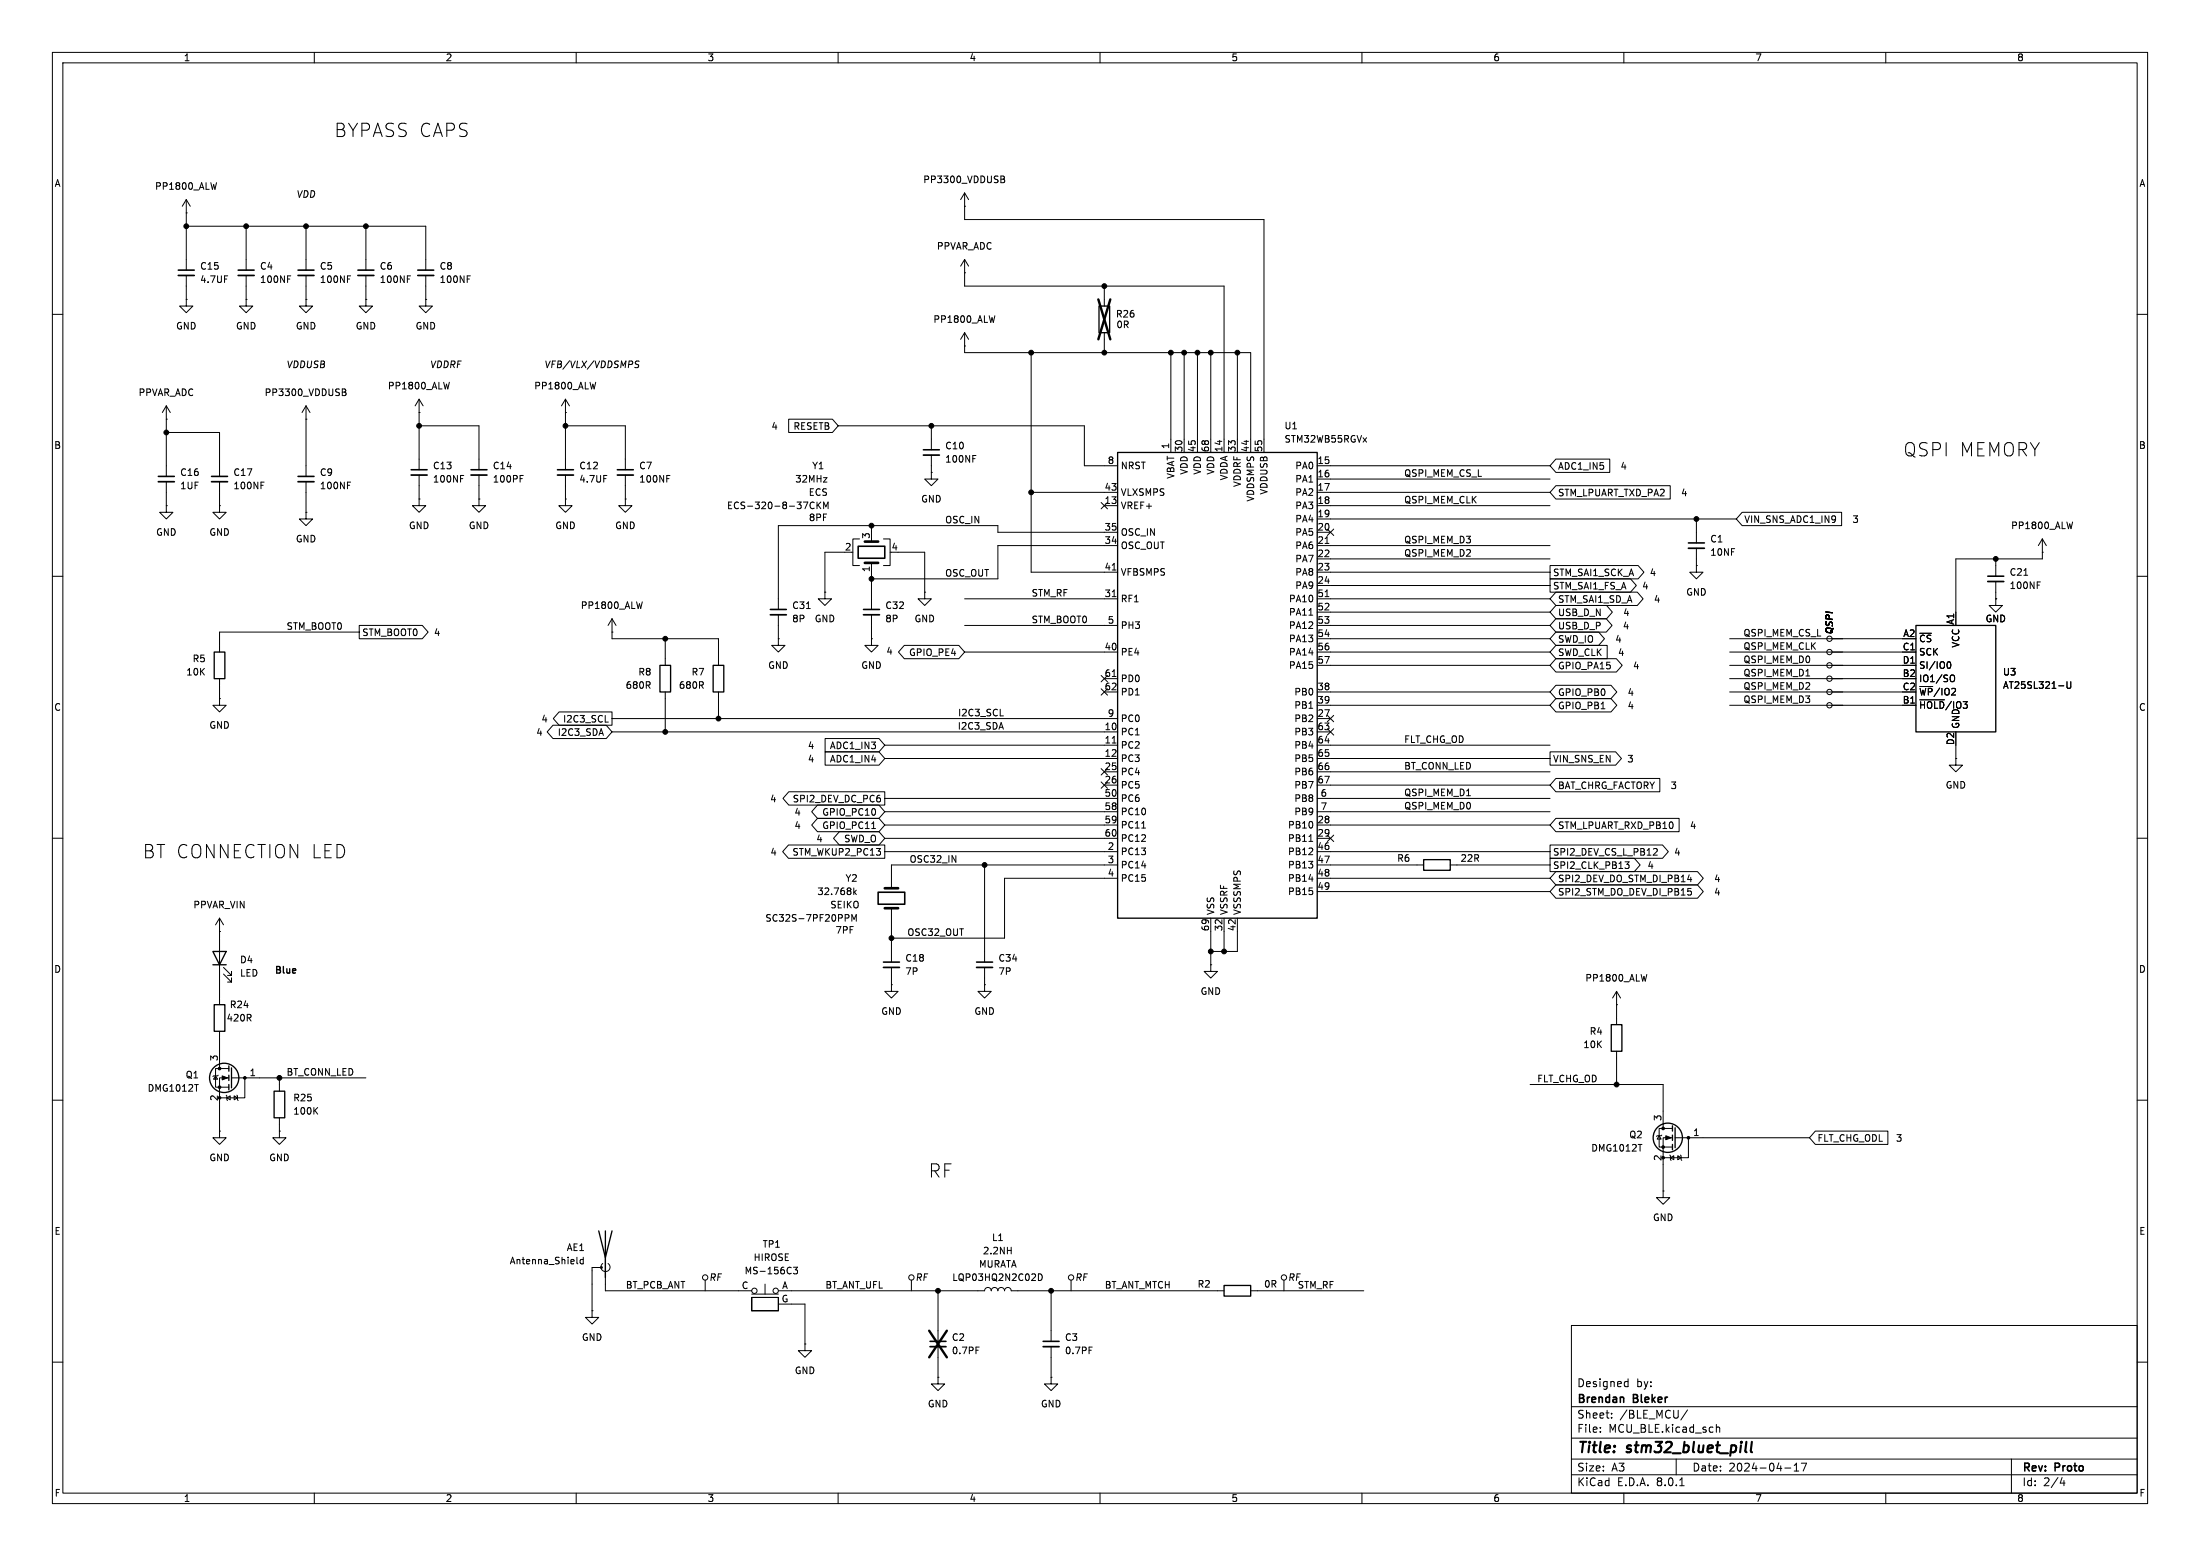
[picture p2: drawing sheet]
<svg xmlns="http://www.w3.org/2000/svg" width="420mm" height="297mm" viewBox="0 0 420 297" stroke-linecap="round" stroke-linejoin="round" font-family="sans-serif">
<g fill="none" stroke="#000" stroke-width=".19">
<path d="M10 10h400v277h-400zM12 12h396v273h-396zM60 10v2M110 10v2M160 10v2M210 10v2M260 10v2M310 10v2M360 10v2M35.6 38.1l-.8 1.3M35.6 38.1v13.5M35.6 38.1l.7 1.3"/>
<path d="M41.3 34.9l-.3 1.2M184.1 39.4h.1M184.1 36.8v5.1h57.2v44.5M184.1 36.8l-.7 1.3M184.1 36.8l.8 1.3M191.1 33.6l.6 .1v.3l-.2 .2M191.1 34.2h.4M191.5 34.2l.3 .2-.1 .3-.6 .2M10 60h2M35.6 40.6h.1M35.6 57.2v1.2h1.2l-1.2 1.3-1.3-1.3h1.3M35.6 57.2h.1"/>
<path d="M35.6 52.6v4.6M35.6 43.2h45.7v8.4M47 57.2v1.2h1.3l-1.3 1.3-1.3-1.3h1.3M47 57.2h.1M47 43.2v8.4M47 52.6v4.6M54.9 52.7h.6M58.4 57.2v1.2h1.3l-1.3 1.3-1.3-1.3h1.3M58.4 57.2h.1M58.4 43.2v8.4M58.4 52.6v4.6M66.3 52.7h.6"/>
<path d="M69.8 57.2v1.2h1.3l-1.3 1.3-1.2-1.3h1.2M69.8 57.2h.1M69.8 43.2v8.4M69.8 52.6v4.6M77.8 52.7h.6M81.3 57.2v1.2h1.2l-1.2 1.3-1.3-1.3h1.3M81.3 57.2h.1M81.3 52.6v4.6M89.2 52.7h.6M184.1 52.1h.1M184.1 49.5l.8 1.3M184.1 49.5v5.1h49.6v31.8"/>
<path d="M184.1 49.5l-.7 1.3M210.8 54.6v3.8M408 60h2M31.7 77.5v13.4M31.7 77.5l.8 1.2M31.7 77.5l-.7 1.2M58.4 77.5v13.4M58.4 77.5l-.7 1.2M58.4 77.5l.8 1.2M65.3 74.2l.6 .2 .1 .2-.2 .2M65.3 74.8h.5M65.8 74.8l.3 .3-.1 .3-.7 .1"/>
<path d="M80 78.7h.1M80 76.2l-.8 1.3M80 76.2v13.5M80 76.2l.8 1.3M85.8 73l-.3 1.2M107.9 78.7h.1M107.9 76.2v13.5M107.9 76.2l-.7 1.3M107.9 76.2l.8 1.3M113.7 73l-.3 1.2M122 69l-.4-.1-.3 .3 .1 .3 .5 .2-.1 .4-.2 .1-.4-.1M184.1 66h.1"/>
<path d="M184.1 63.5v3.8h54.7v19.1M184.1 63.5l.8 1.3M184.1 63.5l-.7 1.3M189.9 60.3l-.3 1.2M196.8 67.3v41.9h16.6M210.8 63.5v3.8M223.5 67.3v19.1M226.1 67.3v19.1M228.6 67.3v19.1M231.1 67.3v19.1M236.2 67.3v19.1M31.7 80h.1"/>
<path d="M31.7 96.5v1.3h1.3l-1.3 1.3-1.2-1.3h1.2M31.7 96.5h.1M31.7 82.6h10.2v8.3M31.7 91.9v4.6M41.9 96.5v1.3h1.3l-1.3 1.3-1.3-1.3h1.3M41.9 96.5h.1M41.9 91.9v4.6M49.8 92h.6M58.4 80h.1M58.4 97.8v1.3h1.3l-1.3 1.2-1.3-1.2h1.3M58.4 97.8h.1M58.4 91.9v5.9"/>
<path d="M66.3 92h.6M80 95.3v1.2h1.3l-1.3 1.3-1.3-1.3h1.3M80 95.3h.1M80 90.7v4.6M80 81.3h11.4v8.4M87.9 90.8h.6M91.4 95.3v1.2h1.3l-1.3 1.3-1.2-1.3h1.2M91.4 95.3h.1M91.4 90.7v4.6M99.3 90.8h.6M107.9 95.3v1.2h1.3l-1.3 1.3-1.2-1.3h1.2M107.9 95.3h.1"/>
<path d="M107.9 90.7v4.6M107.9 81.3h11.5v8.4M119.4 95.3v1.2h1.2l-1.2 1.3-1.3-1.3h1.3M119.4 95.3h.1M119.4 90.7v4.6M127.3 90.8h.6M150.6 80h8.3l1.1 1.3-1.1 1.3h-8.3zM155.4 96a.6 .6 0 0 0-.8 .4 .6 .6 0 0 0 .6 .7l.2-.1M156 95.8v1.3M156.1 96.4l.6 .7M156.7 95.8l-.7 .8M157.2 97.1v-1.3l.5 .9 .4-.9v1.3"/>
<path d="M160 81.3h47v7.6h6.4M177.8 90.2v1.2h1.3l-1.3 1.3-1.3-1.3h1.3M177.8 90.2h.1M177.8 81.3v4.6M177.8 86.9v3.3M185.7 86.9h.6M196.8 94h16.6M210.2 95.9l1.2 1.2M210.8 96.5h2.6M211.4 95.9l-1.2 1.2M251.5 96.5h44.4M251.5 88.9h44.4"/>
<path d="M251.5 91.4h44.4M251.5 94h44.4M251.5 99.1h80M297 92.7h21.9v2.6h-21.9l-1.1-1.3zM297 87.6h10.3v2.6h-10.3l-1.1-1.3zM323.8 99.1v4.5M332.6 97.8h19v2.5h-19l-1.1-1.2zM395.7 99.6l-.3 1.3M10 110h2M68.6 119.4h12l1.1 1.3-1.1 1.2h-12zM116.8 118.1v3.8h20.4v5.1M116.8 118.1l.8 1.3"/>
<path d="M116.8 118.1l-.7 1.3M122.6 114.9l-.3 1.2M148.6 117.3v4.6M154 116.2h.7M157.5 113v1.3h1.2l-1.2 1.3-1.3-1.3h1.3M157.5 113h.1M161.3 105.4h-3.8v7.6M162.6 105.4h.2M164.1 102.9h-1.3v5.1h1.3M166.4 100.3v1.3M166.4 107.4v8.9M166.4 117.3v4.6"/>
<path d="M168.7 102.9h1.2v5.1h-1.2M171.4 105.4h5.1v7.6M176.5 113v1.3h1.3l-1.3 1.3-1.2-1.3h1.2M176.5 113h.1M184.1 114.3h29.3M184.1 119.4h29.3M212.3 113.9h.8M212.3 108.8h.8M213.4 101.6h-22.9v-1.3h-41.9v16M213.4 104.1h-22.9v6.4h-24.1M249.9 117.4h.7M251.5 101.6h2.5"/>
<path d="M251.5 104.1h44.4M251.5 106.7h44.4M251.5 109.2h44.4M251.5 111.8h44.4M251.5 114.3h44.4M251.5 119.4h44.4M251.5 116.8h44.4M253 103.7h.7M253 113.9h.7M253.4 101l1.2 1.2M254.6 101l-1.2 1.2M295.9 110.5h15.4l1.1 1.3-1.1 1.2h-15.4z"/>
<path d="M295.9 107.9h16.8l1.1 1.3-1.1 1.3h-16.8zM297 115.6h9.7l1.1 1.2-1.1 1.3h-9.7l-1.1-1.3zM297 113h15.6l1.1 1.3-1.1 1.3h-15.6l-1.1-1.3zM297 118.1h9.6l1.2 1.3-1.2 1.3h-9.6l-1.1-1.3zM323.8 108v1.2h1.3l-1.3 1.3-1.2-1.3h1.2M323.8 108h.1M323.8 104.6v3.4M381 114.3v1.3h1.3l-1.3 1.2-1.3-1.2h1.3M381 114.3h.1M381 106.7v3.3M381 111v3.3M386.4 109.8h.7"/>
<path d="M388.9 111.1h.6M389.9 105.4h.1M389.9 102.9l-.8 1.2M389.9 102.9v3.8h-16.5v12.7M389.9 102.9l.8 1.2M408 110h2M41.9 133.4v1.2h1.3l-1.3 1.3-1.3-1.3h1.3M41.9 133.4h.1M41.9 129.5v3.9M68.6 120.7h-26.7v3.8M105.6 138.4h10.1l1.1 1.3-1.1 1.3h-10.1l-1.1-1.3zM106.7 135.9h10.1v2.5h-10.1l-1.1-1.2z"/>
<path d="M115.5 137.8h.6M116.8 120.7h.1M116.8 139.7h96.6M116.8 137.2h96.6M127 121.9v5.1M127 132.1v7.6M137.2 132.1v5.1M148.6 121.9v1.3h1.3l-1.3 1.3-1.3-1.3h1.3M148.6 121.9h.1M166.4 121.9v1.3h1.2l-1.2 1.3-1.3-1.3h1.3M166.4 121.9h.1M172.6 123.2h10.4l1.1 1.3-1.1 1.2h-10.4l-1.1-1.2z"/>
<path d="M184.1 124.5h29.3M190.9 136.6h.6M210.2 128.9l1.2 1.2M210.2 131.5l1.2 1.2M210.8 132.1h2.6M210.8 129.5h2.6M211.4 128.9l-1.2 1.2M211.4 131.5l-1.2 1.2M212.3 129.1h.8M251.5 134.6h44.4M251.5 124.5h44.4M251.5 127h44.4"/>
<path d="M251.5 139.7h2.5M251.5 137.2h2.5M251.5 132.1h44.4M251.5 121.9h44.4M253.4 136.6l1.2 1.2M253.4 139.1l1.2 1.2M254.6 136.6l-1.2 1.2M254.6 139.1l-1.2 1.2M297 133.3h10.5l1.2 1.3-1.2 1.3h-10.5l-1.1-1.3zM297 130.8h10.5l1.2 1.3-1.2 1.3h-10.5l-1.1-1.3zM297 123.2h9.8v2.5h-9.8l-1.1-1.2zM297 120.6h8.2l1.1 1.3-1.1 1.3h-8.2l-1.1-1.3z"/>
<path d="M297 125.7h11.6l1.1 1.3-1.1 1.3h-11.6l-1.1-1.3zM305.7 135.3h.7M330.2 134.6h35.6M330.2 124.5h35.6M330.2 127h35.6M330.2 132.1h33M330.2 121.9h33M330.2 129.5h33M366.5 133.6h4.7M371.8 126.4l.2-.1a.68 .68 0 0 1 .4 .6 .68 .68 0 0 1-.4 .7l-.2-.1M372.6 128.8a.43 .43 0 0 1 .5 .5v.4a.42 .42 0 0 1-.5 .4M393 130.9h1"/>
<path d="M394.6 130.1v1l.2 .3h.3l.2-.3v-1M10 160h2M150.6 151.1h18.3v2.6h-18.3l-1.1-1.3zM156.1 153.7h11.7l1.1 1.2-1.1 1.3h-11.7l-1.1-1.3zM156.1 156.2h11.7l1.1 1.3-1.1 1.3h-11.7l-1.1-1.3zM157.5 141h10.3l1.1 1.2-1.1 1.3h-10.3zM157.5 143.5h10.3l1.1 1.3-1.1 1.3h-10.3zM160.2 158.7h7.6l1.1 1.3-1.1 1.3h-7.6l-1.1-1.3zM166.4 158.2h.7M168.9 142.2h44.5M168.9 144.8h44.5M168.9 157.5h44.5"/>
<path d="M168.9 152.4h44.5M168.9 154.9h44.5M210.2 149.3l1.2 1.2M210.2 146.7l1.2 1.2M210.8 147.3h2.6M210.8 149.9h2.6M211.4 149.3l-1.2 1.2M211.4 146.7l-1.2 1.2M212.3 141.8h.8M218 158.1h.7M251.5 142.2h44.4M251.5 144.8h44.4"/>
<path d="M251.5 147.3h44.4M251.5 149.9h44.4M251.5 157.5h44.4M251.5 152.4h44.4M251.5 154.9h44.4M253.4 159.4l1.2 1.2M254.6 159.4l-1.2 1.2M295.9 143.5h12.5l1.1 1.3-1.1 1.3h-12.5zM297 148.6h19.9v2.5h-19.9l-1.1-1.2zM297 156.2h23.6v2.6h-23.6l-1.1-1.3zM373.4 144.8v1.3h1.2l-1.2 1.2-1.3-1.2h1.3M373.4 144.8h.1"/>
<path d="M373.4 142.2v2.6M408 160h2M41.9 177.8h.1M41.9 175.3v16.5M41.9 175.3l-.8 1.2M41.9 175.3l.8 1.2M150.5 161.3h18.4v2.5h-18.4l-1.1-1.2zM161.4 174.6h.4l.3 .2-.1 .4h-.6M162.6 175.8v-1.2l.4 .9 .5-.9v1.2M163 169.5v1.3M163.1 170.3l.4 .5M163.5 169.9l-.5 .5"/>
<path d="M168.9 162.6h44.5M168.9 160h44.5M170.2 173.4v10.2M188 165.1v18.5M213.4 165.1h-43.2v4.4M213.4 167.6h-21.6v11.5h-21.6M231.1 175.3v8.9M233.7 175.3v6.3M236.2 175.3v6.3h-5.1M249.9 160.6h.7M251.5 162.6h44.4M251.5 160h2.5"/>
<path d="M251.5 165.1h20.3M251.5 167.6h44.4M251.5 170.2h44.4M276.9 165.1h19M295.9 163.8h16.1l1.1 1.3-1.1 1.3h-16.1zM295.9 161.3h21.5l1.1 1.3-1.1 1.2h-21.5zM297 166.4h27.1l1.1 1.2-1.1 1.3h-27.1l-1.1-1.3zM297 168.9h27.1l1.1 1.3-1.1 1.3h-27.1l-1.1-1.3zM310.2 164.5h.8l-.4 .5 .3 .1 .1 .4-.2 .3h-.4M315.8 162h.5l.1 .3-.8 .9h.8M322.2 167.9h.8M322.2 169.6h.6"/>
<path d="M322.7 170.1l.2 .2v.3l-.2 .3M322.8 167.5v.8M41.9 196.9v7.1M42.7 185.9l1.5 1.6v-.8v.8h-.8M42.7 184.7l1.5 1.5v-.8v.8h-.8M170.2 188v1.2h1.2l-1.2 1.3-1.3-1.3h1.3M170.2 188h.1M170.2 184.7v3.3M188 188v1.2h1.2l-1.2 1.3-1.3-1.3h1.3M188 188h.1M188 184.7v3.3M231.1 184.2v1.2h1.3l-1.3 1.3-1.2-1.3h1.2"/>
<path d="M231.1 184.2h.1M308.6 191.8h.1M308.6 189.2l.8 1.3M308.6 189.2v6.4M308.6 189.2l-.8 1.3M314.4 186l-.3 1.3M10 210h2M37.1 207h.8M41.1 205.4l.4 .6h-.7zM41.7 205.2l-1.1 .3M41.9 215.9v1.3h1.3l-1.3 1.2-1.3-1.2h1.3M41.9 215.9h.1"/>
<path d="M43.2 209l.2 1.1M43.3 209.6l.6-.4v.7zM43.7 205.7h-1.8v10.2M43.7 204h-2.6v3.5h2.6M44.2 205.7h25.6M44.7 209.2l.6 .4-.6 .3zM45.2 209l.3 1.1M46.7 205.7v3.9h-4.8M53.3 215.9v1.3h1.3l-1.3 1.2-1.2-1.2h1.2M53.3 215.9h.1M53.3 205.7v2.6M53.3 213.4v2.5"/>
<path d="M60.1 211.9l.5 .8M60.6 211.4l-.7 .7M292.1 207h25.4v8.4M308.6 200.7v6.3M312.7 218.4h.8M316.7 216.8l.4 .6h-.7zM317.2 216.7l-1 .2M319.3 217.2h-1.8v10.1M319.3 215.4h-2.6v3.5h2.6M319.8 217.2h25.6M322.3 217.2v3.8h-4.8M346.6 215.9h13.8v2.5h-13.8l-1.2-1.2z"/>
<path d="M408 210h2M111.3 240v1.2M317.5 227.3v1.3h1.3l-1.3 1.3-1.3-1.3h1.3M317.5 227.3h.1M318.8 220.5l.2 1M318.9 221l.6-.4v.8zM320.3 220.6l.6 .4-.6 .4zM320.8 220.5l.3 1M10 260h2M110.2 241.2h.1M111.3 240.5l-.3-.1-.3 .2 .2 .6h.4M113 250.2v1.3h1.3l-1.3 1.2-1.2-1.2h1.2"/>
<path d="M113 250.2h.1M114.8 241.9h-1.8v8.3M115.1 241.2a.85 .85 0 0 0-.2 1.2 .85 .85 0 0 0 1.3 0 .85 .85 0 0 0-.1-1.2M115.6 240v6.4h27.9M134.6 244.3v2.1M143.5 250.2h5.1zM143.5 247.6v2.6zM143.5 247.6h5.1zM143.5 247h5.1M146 245.1v1.9M148.6 247.6v2.6zM148.6 246.4h39.4a.64 .64 0 0 1 .6-.7 .64 .64 0 0 1 .6 .7 .64 .64 0 0 1 .7-.7 .64 .64 0 0 1 .6 .7 .64 .64 0 0 1 .6-.7 .64 .64 0 0 1 .7 .7 .64 .64 0 0 1 .6-.7 .64 .64 0 0 1 .6 .7h40.7"/>
<path d="M148.6 248.9h5.1v7.6M151.5 241.9h.7l-.4 .5 .4 .1v.5l-.2 .1-.5-.1M153.7 256.5v1.3h1.2l-1.2 1.3-1.3-1.3h1.3M153.7 256.5h.1M174 244.3v2.1M179.1 246.4v9.6M179.1 257v5.9M186.3 257.1h.6M198.2 243.1a.64 .64 0 0 1 .8 .7 .64 .64 0 0 1-.8 .6zM200.7 246.4v9.6M200.7 257v5.9M204.5 244.3v2.1"/>
<path d="M207.9 257.1h.6M238.8 246.4h21.5M245.1 244.3v2.1M300 253h108v32h-108zM408 260h2M179.1 262.9v1.3h1.2l-1.2 1.2-1.3-1.2h1.3M179.1 262.9h.1M200.7 262.9v1.3h1.2l-1.2 1.2-1.3-1.2h1.3M200.7 262.9h.1M300 278.5h108M300 274.5h108M300 268.5h108"/>
<path d="M305.5 273.2v.2M305.5 272.5v.1M307.7 270.5v.2M307.7 269.8v.1M310.4 263.7l.4 .1M310.8 263.2v1.5M310.8 264.6l-.4 .1M320 278.5v3M322.2 269.1l-1.3 1.9M327.7 271.9v1.5M327.7 272.5l.2-.1 .3 .1 .1 .9M342.5 279.7l.4-.4v1.5"/>
<path d="M343.9 279.3h1l-.7 1.5M384 278.5v6.5M60 285v2M110 285v2M160 285v2M210 285v2M260 285v2M300 281.5h108M310 285v2M320.7 283.6h.8M340.7 280.2h1.2M342.5 280.8h.9"/>
<path d="M360 285v2M393.7 282l-.4 1.1h.9M394 282.6v1"/>
<circle cx="349.2" cy="129.5" r=".51"/>
<circle cx="349.2" cy="127" r=".51"/>
<circle cx="349.2" cy="124.5" r=".51"/>
<circle cx="349.2" cy="121.9" r=".51"/>
<circle cx="349.2" cy="134.6" r=".51"/>
<circle cx="349.2" cy="132.1" r=".51"/>
<circle cx="134.6" cy="243.8" r=".51"/>
<circle cx="144" cy="246.4" r=".51"/>
<circle cx="148.1" cy="246.4" r=".51"/>
<circle cx="174" cy="243.8" r=".51"/>
<circle cx="204.5" cy="243.8" r=".51"/>
<circle cx="245.1" cy="243.8" r=".51"/>
</g>
<path d="M334.4 275.2l-.2 1.7 .3 .3" fill="none" stroke="#000" stroke-width=".4"/>
<g fill="none" stroke="#000" stroke-width=".33">
<path d="M34 52.6h3.1M45.5 52.6h3M56.9 52.6h3M68.3 52.6h3.1M79.8 52.6h3M30.2 91.9h3.1M40.4 91.9h3M56.9 91.9h3M78.5 90.7h3M89.9 90.7h3.1M106.4 90.7h3.1M117.9 90.7h3"/>
<path d="M176.3 86.9h3M147.1 117.3h3M164.8 117.3h3.1M322.3 104.6h3.1M379.5 111h3M168.7 184.7h3M186.4 184.7h3.1M177.5 257h3.1M199.1 257h3.1"/>
</g>
<g fill="none" stroke="#000" stroke-width=".3">
<path d="M34 51.6h3.1M45.5 51.6h3M56.9 51.6h3M68.3 51.6h3.1M79.8 51.6h3M30.2 90.9h3.1M40.4 90.9h3M56.9 90.9h3M78.5 89.7h3M89.9 89.7h3.1M106.4 89.7h3.1M117.9 89.7h3"/>
<path d="M176.3 85.9h3M147.1 116.3h3M163.8 104.3h5.1v2.3h-5.1zM164.8 116.3h3.1M322.3 103.6h3.1M379.5 110h3M167.6 170.3h5.1v2.3h-5.1zM168.7 183.6h3M186.4 183.6h3.1M177.5 256h3.1M199.1 256h3.1"/>
</g>
<g fill="none" stroke="#000" stroke-width=".25">
<path d="M209.8 58.4h2v5.1h-2zM213.4 86.4h38.1v88.9h-38.1zM365.8 119.4h15.2v20.3h-15.2zM40.9 124.5h2v5h-2zM126 127h2v5.1h-2zM136.1 127h2.1v5.1h-2.1zM271.8 164.1h5.1v2h-5.1zM40.6 181.6h2.6l-1.3 2.6zM40.6 184.2h2.6M40.9 191.8h2v5.1h-2zM307.6 195.6h2v5.1h-2zM43.7 203.5v1"/>
<path d="M43.7 205.2v1M43.7 207v1M44.2 203.8v3.8M52.3 208.3h2.1v5.1h-2.1zM319.3 214.9v1M319.3 216.7v1M319.3 218.4v1.1M319.8 215.3v3.8M114.3 234.9l1.3 5.1 1.2-5.1M115.6 234.9v8.9M233.7 245.4h5.1v2h-5.1z"/>
<circle cx="42.8" cy="205.7" r="2.79"/>
<circle cx="318.4" cy="217.2" r="2.79"/>
</g>
<g fill="#000" stroke="#000" stroke-width=".19">
<path d="M42.4 205.4l1 .3-1 .4zM318 216.8l1 .4-1 .4z"/>
<circle cx="35.6" cy="43.2" r=".46"/>
<circle cx="47" cy="43.2" r=".46"/>
<circle cx="58.4" cy="43.2" r=".46"/>
<circle cx="69.8" cy="43.2" r=".46"/>
<circle cx="210.8" cy="54.6" r=".46"/>
<circle cx="196.8" cy="67.3" r=".46"/>
<circle cx="210.8" cy="67.3" r=".46"/>
<circle cx="223.5" cy="67.3" r=".46"/>
<circle cx="226.1" cy="67.3" r=".46"/>
<circle cx="228.6" cy="67.3" r=".46"/>
<circle cx="231.1" cy="67.3" r=".46"/>
<circle cx="236.2" cy="67.3" r=".46"/>
<circle cx="31.7" cy="82.6" r=".46"/>
<circle cx="80" cy="81.3" r=".46"/>
<circle cx="107.9" cy="81.3" r=".46"/>
<circle cx="177.8" cy="81.3" r=".46"/>
<circle cx="196.8" cy="94" r=".46"/>
<circle cx="323.8" cy="99.1" r=".46"/>
<circle cx="166.4" cy="100.3" r=".46"/>
<circle cx="166.4" cy="110.5" r=".46"/>
<circle cx="381" cy="106.7" r=".46"/>
<circle cx="127" cy="121.9" r=".46"/>
<circle cx="127" cy="139.7" r=".46"/>
<circle cx="137.2" cy="137.2" r=".46"/>
<circle cx="170.2" cy="179.1" r=".46"/>
<circle cx="188" cy="165.1" r=".46"/>
<circle cx="231.1" cy="181.6" r=".46"/>
<circle cx="233.7" cy="181.6" r=".46"/>
<circle cx="41.9" cy="207.5" r=".25"/>
<circle cx="41.9" cy="204" r=".25"/>
<circle cx="46.7" cy="205.7" r=".25"/>
<circle cx="53.3" cy="205.7" r=".46"/>
<circle cx="308.6" cy="207" r=".46"/>
<circle cx="317.5" cy="218.9" r=".25"/>
<circle cx="317.5" cy="215.4" r=".25"/>
<circle cx="322.3" cy="217.2" r=".25"/>
<circle cx="114.8" cy="241.9" r=".18"/>
<circle cx="179.1" cy="246.4" r=".46"/>
<circle cx="200.7" cy="246.4" r=".46"/>
</g>
<path d="M209.7 57.2l2.3 7.6M212 57.2l-2.3 7.6M177.4 254l3.4 5.1M180.8 254l-3.4 5.1" fill="none" stroke="#000" stroke-width=".46"/>
<path d="M165.1 107.4h2.5M165.1 103.4h2.5M168.9 173.4h2.5M168.9 169.5h2.5" fill="none" stroke="#000" stroke-width=".51"/>
<g font-size="3.5">
<text x="63.8" y="26.4">BYPASS CAPS</text>
<text x="363.3" y="87.4">QSPI MEMORY</text>
<text x="27.2" y="164.1">BT CONNECTION LED</text>
<text x="177.2" y="225">RF</text>
</g>
<g font-size="2.8">
<text x="301" y="277.9">Title:</text>
<text x="310.6" y="277.9">stm32_bluet_pill</text>
</g>
<g font-size="2.1">
<text x="301" y="268.2">Brendan</text>
<text x="301" y="265">Designed</text>
<text x="311.9" y="268.2">Bleker</text>
<text x="312.4" y="265">by:</text>
<text x="301" y="273.7">File:</text>
<text x="301" y="271">Sheet:</text>
<text x="307.1" y="273.7">MCU_BLE.kicad_sch</text>
<text x="309.2" y="271">/BLE_MCU/</text>
<text x="301" y="281.1">Size:</text>
<text x="307.6" y="281.1">A3</text>
<text x="323" y="281.1">Date:</text>
<text x="330" y="281.1">2024-04-17</text>
<text x="386" y="281.3">Rev:</text>
<text x="392.4" y="281.3">Proto</text>
<text x="301" y="283.9">KiCad</text>
<text x="308.7" y="283.9">E.D.A.</text>
<text x="316.3" y="283.9">8.0.1</text>
<text x="386" y="283.9">Id:</text>
<text x="390.1" y="283.9">2/4</text>
</g>
<g font-size="1.8">
<text x="35" y="11.9">1</text>
<text x="85" y="11.9">2</text>
<text x="135" y="11.9">3</text>
<text x="185" y="11.9">4</text>
<text x="235" y="11.9">5</text>
<text x="285" y="11.9">6</text>
<text x="335" y="11.9">7</text>
<text x="385" y="11.9">8</text>
<text x="10.3" y="35.9">A</text>
<text x="176.2" y="35.2">PP3300_VDDUSB</text>
<text x="408.3" y="35.9">A</text>
<text x="29.5" y="36.4">PP1800_ALW</text>
<text x="56.5" y="38">VDD</text>
<text x="178.8" y="47.9">PPVAR_ADC</text>
<text x="38.1" y="51.7">C15</text>
<text x="49.5" y="51.7">C4</text>
<text x="61" y="51.7">C5</text>
<text x="72.4" y="51.7">C6</text>
<text x="83.8" y="51.7">C8</text>
<text x="38.1" y="54.2">4.7UF</text>
<text x="49.5" y="54.2">100NF</text>
<text x="61" y="54.2">100NF</text>
<text x="72.4" y="54.2">100NF</text>
<text x="83.8" y="54.2">100NF</text>
<text x="33.5" y="63.1">GND</text>
<text x="45" y="63.1">GND</text>
<text x="56.4" y="63.1">GND</text>
<text x="67.8" y="63.1">GND</text>
<text x="79.2" y="63.1">GND</text>
<text x="178.1" y="61.8">PP1800_ALW</text>
<text x="212.9" y="60.8">R26</text>
<text x="213" y="62.8">0R</text>
<text x="54.6" y="70.5">VDDUSB</text>
<text x="82" y="70.5">VDDRF</text>
<text x="103.8" y="70.5">VFB/VLX/VDDSMPS</text>
<text x="26.4" y="75.8">PPVAR_ADC</text>
<text x="50.4" y="75.8">PP3300_VDDUSB</text>
<text x="74" y="74.5">PP1800_ALW</text>
<text x="101.9" y="74.5">PP1800_ALW</text>
<text x="147.2" y="82.2">4</text>
<text x="151.4" y="82.2">RESETB</text>
<text x="245.1" y="82.1">U1</text>
<text x="10.3" y="85.9">B</text>
<text x="82.6" y="89.8">C13</text>
<text x="94" y="89.8">C14</text>
<text x="110.5" y="89.8">C12</text>
<text x="121.9" y="89.8">C7</text>
<text x="155" y="89.8">Y1</text>
<text x="180.3" y="86">C10</text>
<text x="180.3" y="88.5">100NF</text>
<text x="211.4" y="88.6">8</text>
<text x="213.9" y="89.8">NRST</text>
<text x="223.3" y="85.8" transform="rotate(-90 223.3 85.8)">1</text>
<text x="225.8" y="86.4" transform="rotate(-90 225.8 86.4)">30</text>
<text x="228.3" y="86.4" transform="rotate(-90 228.3 86.4)">45</text>
<text x="230.9" y="86.4" transform="rotate(-90 230.9 86.4)">68</text>
<text x="233.4" y="86.4" transform="rotate(-90 233.4 86.4)">14</text>
<text x="236" y="86.4" transform="rotate(-90 236 86.4)">33</text>
<text x="238.5" y="86.4" transform="rotate(-90 238.5 86.4)">44</text>
<text x="241" y="86.4" transform="rotate(-90 241 86.4)">55</text>
<text x="245.1" y="84.7">STM32WB55RGVx</text>
<text x="247.2" y="89.8">PA0</text>
<text x="251.4" y="88.6">15</text>
<text x="297.3" y="89.9">ADC1_IN5</text>
<text x="309.3" y="89.9">4</text>
<text x="408.2" y="85.9">B</text>
<text x="34.3" y="91">C16</text>
<text x="34.3" y="93.6">1UF</text>
<text x="44.5" y="91">C17</text>
<text x="44.5" y="93.6">100NF</text>
<text x="61" y="91">C9</text>
<text x="61" y="93.6">100NF</text>
<text x="82.6" y="92.3">100NF</text>
<text x="94" y="92.3">100PF</text>
<text x="110.5" y="92.3">4.7UF</text>
<text x="121.9" y="92.3">100NF</text>
<text x="151.7" y="92.3">32MHz</text>
<text x="154.3" y="94.8">ECS</text>
<text x="210.8" y="93.7">43</text>
<text x="213.9" y="94.8">VLXSMPS</text>
<text x="224.4" y="91.5" transform="rotate(-90 224.4 91.5)">VBAT</text>
<text x="226.9" y="90.7" transform="rotate(-90 226.9 90.7)">VDD</text>
<text x="229.5" y="90.7" transform="rotate(-90 229.5 90.7)">VDD</text>
<text x="232" y="90.7" transform="rotate(-90 232 90.7)">VDD</text>
<text x="234.5" y="91.8" transform="rotate(-90 234.5 91.8)">VDDA</text>
<text x="237.1" y="93.1" transform="rotate(-90 237.1 93.1)">VDDRF</text>
<text x="239.6" y="95.8" transform="rotate(-90 239.6 95.8)">VDDSMPS</text>
<text x="242.2" y="94.5" transform="rotate(-90 242.2 94.5)">VDDUSB</text>
<text x="247.2" y="92.3">PA1</text>
<text x="247.2" y="94.8">PA2</text>
<text x="251.4" y="91.2">16</text>
<text x="251.4" y="93.7">17</text>
<text x="268" y="91.1">QSPI_MEM_CS_L</text>
<text x="297.3" y="94.9">STM_LPUART_TXD_PA2</text>
<text x="320.8" y="94.9">4</text>
<text x="78" y="101.2">GND</text>
<text x="89.4" y="101.2">GND</text>
<text x="105.9" y="101.2">GND</text>
<text x="117.3" y="101.2">GND</text>
<text x="138.7" y="97.4">ECS-320-8-37CKM</text>
<text x="154.3" y="99.7">8PF</text>
<text x="175.8" y="96.1">GND</text>
<text x="180.3" y="100">OSC_IN</text>
<text x="210.8" y="96.3">13</text>
<text x="210.8" y="101.3">35</text>
<text x="213.9" y="97.4">VREF+</text>
<text x="247.2" y="97.4">PA3</text>
<text x="247.2" y="99.9">PA4</text>
<text x="251.4" y="96.3">18</text>
<text x="251.4" y="98.8">19</text>
<text x="251.4" y="101.3">20</text>
<text x="268" y="96.2">QSPI_MEM_CLK</text>
<text x="332.9" y="100">VIN_SNS_ADC1_IN9</text>
<text x="353.5" y="100">3</text>
<text x="383.8" y="101.2">PP1800_ALW</text>
<text x="29.7" y="102.5">GND</text>
<text x="39.9" y="102.5">GND</text>
<text x="56.4" y="103.7">GND</text>
<text x="161.2" y="105.2">2</text>
<text x="166.1" y="102.9" transform="rotate(-90 166.1 102.9)">3</text>
<text x="170.1" y="105.2">4</text>
<text x="210.8" y="103.9">34</text>
<text x="213.9" y="105">OSC_OUT</text>
<text x="213.9" y="102.5">OSC_IN</text>
<text x="247.2" y="102.5">PA5</text>
<text x="247.2" y="105">PA6</text>
<text x="247.2" y="107.5">PA7</text>
<text x="251.4" y="103.9">21</text>
<text x="251.4" y="106.4">22</text>
<text x="268" y="103.8">QSPI_MEM_D3</text>
<text x="268" y="106.3">QSPI_MEM_D2</text>
<text x="326.4" y="103.7">C1</text>
<text x="326.4" y="106.3">10NF</text>
<text x="166.1" y="109.3" transform="rotate(-90 166.1 109.3)">1</text>
<text x="180.3" y="110.1">OSC_OUT</text>
<text x="196.8" y="114">STM_RF</text>
<text x="210.8" y="109">41</text>
<text x="213.9" y="110.1">VFBSMPS</text>
<text x="247.2" y="110.1">PA8</text>
<text x="247.2" y="112.6">PA9</text>
<text x="251.4" y="109">23</text>
<text x="251.4" y="111.5">24</text>
<text x="296.4" y="112.7">STM_SAI1_FS_A</text>
<text x="296.4" y="110.2">STM_SAI1_SCK_A</text>
<text x="313.4" y="112.7">4</text>
<text x="314.9" y="110.2">4</text>
<text x="321.8" y="113.9">GND</text>
<text x="383.6" y="110.1">C21</text>
<text x="383.6" y="112.6">100NF</text>
<text x="110.8" y="116.4">PP1800_ALW</text>
<text x="151.1" y="119">8P</text>
<text x="151.1" y="116.4">C31</text>
<text x="155.4" y="119">GND</text>
<text x="168.9" y="119">8P</text>
<text x="168.9" y="116.4">C32</text>
<text x="174.5" y="119">GND</text>
<text x="196.8" y="119">STM_BOOT0</text>
<text x="210.8" y="114">31</text>
<text x="211.4" y="119.1">5</text>
<text x="213.9" y="115.2">RF1</text>
<text x="246" y="115.2">PA10</text>
<text x="246" y="117.7">PA11</text>
<text x="251.4" y="114">51</text>
<text x="251.4" y="116.6">52</text>
<text x="251.4" y="119.1">53</text>
<text x="297.3" y="117.8">USB_D_N</text>
<text x="297.3" y="115.3">STM_SAI1_SD_A</text>
<text x="309.8" y="117.8">4</text>
<text x="315.6" y="115.3">4</text>
<text x="373.1" y="119.4" transform="rotate(-90 373.1 119.4)">A1</text>
<text x="379" y="119">GND</text>
<text x="54.6" y="120.3">STM_BOOT0</text>
<text x="69.1" y="121.6">STM_BOOT0</text>
<text x="82.7" y="121.6">4</text>
<text x="169.1" y="125.2">4</text>
<text x="173.4" y="125.4">GPIO_PE4</text>
<text x="210.8" y="124.2">40</text>
<text x="213.9" y="125.3">PE4</text>
<text x="213.9" y="120.2">PH3</text>
<text x="246" y="120.2">PA12</text>
<text x="246" y="122.8">PA13</text>
<text x="246" y="125.3">PA14</text>
<text x="251.4" y="121.7">54</text>
<text x="251.4" y="124.2">56</text>
<text x="297.3" y="125.4">SWD_CLK</text>
<text x="297.3" y="122.9">SWD_IO</text>
<text x="297.3" y="120.3">USB_D_P</text>
<text x="308.3" y="122.9">4</text>
<text x="308.8" y="125.4">4</text>
<text x="309.7" y="120.3">4</text>
<text x="332.7" y="124.1">QSPI_MEM_CLK</text>
<text x="332.7" y="121.6">QSPI_MEM_CS_L</text>
<text x="350.1" y="121.2" transform="rotate(-90 350.1 121.2)">QSPI</text>
<text x="363.1" y="124.2">C1</text>
<text x="363.2" y="121.7">A2</text>
<text x="366.3" y="122.8">~{CS}</text>
<text x="366.3" y="125.3">SCK</text>
<text x="374.2" y="123.7" transform="rotate(-90 374.2 123.7)">VCC</text>
<text x="35.5" y="129.1">10K</text>
<text x="36.7" y="126.6">R5</text>
<text x="119.3" y="131.7">680R</text>
<text x="121.8" y="129.1">R8</text>
<text x="129.5" y="131.7">680R</text>
<text x="131.9" y="129.1">R7</text>
<text x="146.6" y="127.9">GND</text>
<text x="164.3" y="127.9">GND</text>
<text x="210.8" y="129.3">61</text>
<text x="210.8" y="131.8">62</text>
<text x="213.9" y="130.4">PD0</text>
<text x="246" y="127.9">PA15</text>
<text x="251.4" y="131.8">38</text>
<text x="251.4" y="126.7">57</text>
<text x="297.3" y="128">GPIO_PA15</text>
<text x="311.7" y="128">4</text>
<text x="332.7" y="131.7">QSPI_MEM_D2</text>
<text x="332.7" y="129.2">QSPI_MEM_D1</text>
<text x="332.7" y="126.7">QSPI_MEM_D0</text>
<text x="363.1" y="129.3">B2</text>
<text x="363.1" y="131.8">C2</text>
<text x="363.1" y="126.7">D1</text>
<text x="366.3" y="130.4">IO1/SO</text>
<text x="366.3" y="127.9">SI/IO0</text>
<text x="382.3" y="129.1">U3</text>
<text x="382.3" y="131.7">AT25SL321-U</text>
<text x="10.3" y="135.9">C</text>
<text x="182.8" y="136.8">I2C3_SCL</text>
<text x="211.4" y="136.9">9</text>
<text x="213.9" y="132.9">PD1</text>
<text x="247" y="132.9">PB0</text>
<text x="247" y="135.5">PB1</text>
<text x="251.4" y="136.9">27</text>
<text x="251.4" y="134.4">39</text>
<text x="297.3" y="135.6">GPIO_PB1</text>
<text x="297.3" y="133">GPIO_PB0</text>
<text x="310.6" y="135.6">4</text>
<text x="310.6" y="133">4</text>
<text x="332.7" y="134.3">QSPI_MEM_D3</text>
<text x="363.1" y="134.4">B1</text>
<text x="366.3" y="135.5">~{HOLD}/IO3</text>
<text x="366.3" y="132.9">~{WP}/IO2</text>
<text x="408.2" y="135.9">C</text>
<text x="39.9" y="139.3">GND</text>
<text x="102.3" y="140.7">4</text>
<text x="103.3" y="138.1">4</text>
<text x="106.4" y="140.7">I2C3_SDA</text>
<text x="107.4" y="138.1">I2C3_SCL</text>
<text x="154.1" y="143.2">4</text>
<text x="158.3" y="143.2">ADC1_IN3</text>
<text x="182.7" y="139.4">I2C3_SDA</text>
<text x="210.8" y="139.4">10</text>
<text x="210.8" y="142">11</text>
<text x="213.9" y="140.6">PC1</text>
<text x="213.9" y="143.1">PC2</text>
<text x="213.9" y="138">PC0</text>
<text x="247" y="138">PB2</text>
<text x="247" y="140.6">PB3</text>
<text x="247" y="143.1">PB4</text>
<text x="251.4" y="139.4">63</text>
<text x="251.4" y="142">64</text>
<text x="268" y="141.9">FLT_CHG_OD</text>
<text x="373.1" y="142.3" transform="rotate(-90 373.1 142.3)">D2</text>
<text x="374.2" y="139.2" transform="rotate(-90 374.2 139.2)">GND</text>
<text x="154.1" y="145.7">4</text>
<text x="158.3" y="145.7">ADC1_IN4</text>
<text x="210.8" y="144.5">12</text>
<text x="210.8" y="147.1">25</text>
<text x="210.8" y="149.6">26</text>
<text x="213.9" y="145.6">PC3</text>
<text x="213.9" y="148.2">PC4</text>
<text x="247" y="145.6">PB5</text>
<text x="247" y="148.2">PB6</text>
<text x="251.4" y="144.5">65</text>
<text x="251.4" y="147.1">66</text>
<text x="251.4" y="149.6">67</text>
<text x="268" y="147">BT_CONN_LED</text>
<text x="296.4" y="145.7">VIN_SNS_EN</text>
<text x="310.6" y="145.7">3</text>
<text x="146.9" y="153.4">4</text>
<text x="151.2" y="153.4">SPI2_DEV_DC_PC6</text>
<text x="151.6" y="155.9">4</text>
<text x="156.9" y="155.9">GPIO_PC10</text>
<text x="210.8" y="152.1">50</text>
<text x="210.8" y="154.7">58</text>
<text x="213.9" y="150.7">PC5</text>
<text x="213.9" y="153.3">PC6</text>
<text x="213.9" y="155.8">PC10</text>
<text x="247" y="153.3">PB8</text>
<text x="247" y="150.7">PB7</text>
<text x="247" y="155.8">PB9</text>
<text x="252" y="152.1">6</text>
<text x="252" y="154.7">7</text>
<text x="268" y="152.1">QSPI_MEM_D1</text>
<text x="268" y="154.6">QSPI_MEM_D0</text>
<text x="297.3" y="150.8">BAT_CHRG_FACTORY</text>
<text x="318.8" y="150.8">3</text>
<text x="371.3" y="150.7">GND</text>
<text x="151.6" y="158.4">4</text>
<text x="155.7" y="161">4</text>
<text x="156.9" y="158.4">GPIO_PC11</text>
<text x="161" y="161">SWD_O</text>
<text x="210.8" y="157.2">59</text>
<text x="210.8" y="159.8">60</text>
<text x="213.9" y="158.3">PC11</text>
<text x="213.9" y="160.9">PC12</text>
<text x="245.8" y="158.3">PB10</text>
<text x="245.8" y="160.9">PB11</text>
<text x="251.4" y="157.2">28</text>
<text x="251.4" y="159.8">29</text>
<text x="297.3" y="158.4">STM_LPUART_RXD_PB10</text>
<text x="322.5" y="158.4">4</text>
<text x="147" y="163.5">4</text>
<text x="151.2" y="163.5">STM_WKUP2_PC13</text>
<text x="173.5" y="164.8">OSC32_IN</text>
<text x="211.4" y="162.3">2</text>
<text x="211.4" y="164.8">3</text>
<text x="211.4" y="167.4">4</text>
<text x="213.9" y="163.4">PC13</text>
<text x="213.9" y="166">PC14</text>
<text x="245.8" y="163.4">PB12</text>
<text x="245.8" y="166">PB13</text>
<text x="251.4" y="162.3">46</text>
<text x="251.4" y="164.8">47</text>
<text x="251.4" y="167.4">48</text>
<text x="266.6" y="164.7">R6</text>
<text x="278.7" y="164.7">22R</text>
<text x="296.4" y="166.1">SPI2_CLK_PB13</text>
<text x="296.4" y="163.5">SPI2_DEV_CS_L_PB12</text>
<text x="314.4" y="166.1">4</text>
<text x="319.5" y="163.5">4</text>
<text x="36.8" y="173.6">PPVAR_VIN</text>
<text x="155.9" y="171">32.768k</text>
<text x="158.4" y="173.6">SEIKO</text>
<text x="161.3" y="168.5">Y2</text>
<text x="213.9" y="168.5">PC15</text>
<text x="245.8" y="168.5">PB14</text>
<text x="245.8" y="171">PB15</text>
<text x="251.4" y="169.9">49</text>
<text x="297.3" y="168.6">SPI2_DEV_DO_STM_DI_PB14</text>
<text x="297.3" y="171.1">SPI2_STM_DO_DEV_DI_PB15</text>
<text x="327.1" y="168.6">4</text>
<text x="327.1" y="171.1">4</text>
<text x="146" y="176.1">SC32S-7PF20PPM</text>
<text x="159.4" y="178.4">7PF</text>
<text x="173.1" y="178.7">OSC32_OUT</text>
<text x="230.9" y="177.8" transform="rotate(-90 230.9 177.8)">69</text>
<text x="232" y="174.8" transform="rotate(-90 232 174.8)">VSS</text>
<text x="233.4" y="177.8" transform="rotate(-90 233.4 177.8)">32</text>
<text x="234.5" y="174.8" transform="rotate(-90 234.5 174.8)">VSSRF</text>
<text x="236" y="177.8" transform="rotate(-90 236 177.8)">42</text>
<text x="237.1" y="174.8" transform="rotate(-90 237.1 174.8)">VSSSMPS</text>
<text x="10.3" y="185.9">D</text>
<text x="45.7" y="184.1">D4</text>
<text x="172.7" y="183.7">C18</text>
<text x="190.5" y="183.7">C34</text>
<text x="408.2" y="185.9">D</text>
<text x="45.7" y="186.6">LED</text>
<text x="52.3" y="186.2">Blue</text>
<text x="172.7" y="186.3">7P</text>
<text x="190.5" y="186.3">7P</text>
<text x="229.1" y="190.1">GND</text>
<text x="302.6" y="187.6">PP1800_ALW</text>
<text x="43.2" y="195.2">420R</text>
<text x="43.8" y="192.6">R24</text>
<text x="168.1" y="193.9">GND</text>
<text x="185.9" y="193.9">GND</text>
<text x="303.4" y="197.7">R4</text>
<text x="41.7" y="202.6" transform="rotate(-90 41.7 202.6)">3</text>
<text x="302.2" y="200.3">10K</text>
<text x="28.1" y="208.6">DMG1012T</text>
<text x="35.3" y="206">Q1</text>
<text x="47.6" y="205.5">1</text>
<text x="54.6" y="205.4">BT_CONN_LED</text>
<text x="293.4" y="206.7">FLT_CHG_OD</text>
<text x="41.7" y="210.3" transform="rotate(-90 41.7 210.3)">2</text>
<text x="55.9" y="213">100K</text>
<text x="55.9" y="210.4">R25</text>
<text x="317.2" y="214.1" transform="rotate(-90 317.2 214.1)">3</text>
<text x="39.9" y="221.8">GND</text>
<text x="51.3" y="221.8">GND</text>
<text x="303.7" y="220">DMG1012T</text>
<text x="310.9" y="217.5">Q2</text>
<text x="317.2" y="221.7" transform="rotate(-90 317.2 221.7)">2</text>
<text x="323.1" y="216.9">1</text>
<text x="346.9" y="218.1">FLT_CHG_ODL</text>
<text x="361.9" y="218.1">3</text>
<text x="315.5" y="233.3">GND</text>
<text x="10.3" y="235.9">E</text>
<text x="108.1" y="239">AE1</text>
<text x="145.5" y="238.4">TP1</text>
<text x="187.6" y="239.6">2.2NH</text>
<text x="189.3" y="237.1">L1</text>
<text x="408.3" y="235.9">E</text>
<text x="97.2" y="241.5">Antenna_Shield</text>
<text x="135.3" y="244.7">RF</text>
<text x="142" y="243.4">MS-156C3</text>
<text x="143.8" y="240.9">HIROSE</text>
<text x="174.7" y="244.7">RF</text>
<text x="181.7" y="244.7">LQP03HQ2N2C02D</text>
<text x="186.8" y="242.2">MURATA</text>
<text x="205.2" y="244.7">RF</text>
<text x="228.5" y="246">R2</text>
<text x="241.2" y="246">0R</text>
<text x="245.8" y="244.7">RF</text>
<text x="119.4" y="246">BT_PCB_ANT</text>
<text x="141.5" y="246.1">C</text>
<text x="149.1" y="248.7">G</text>
<text x="149.2" y="246.1">A</text>
<text x="157.5" y="246">BT_ANT_UFL</text>
<text x="210.8" y="246">BT_ANT_MTCH</text>
<text x="247.6" y="246">STM_RF</text>
<text x="111" y="256.1">GND</text>
<text x="181.6" y="256.1">C2</text>
<text x="203.2" y="256.1">C3</text>
<text x="151.6" y="262.5">GND</text>
<text x="181.6" y="258.7">0.7PF</text>
<text x="203.2" y="258.7">0.7PF</text>
<text x="177" y="268.8">GND</text>
<text x="198.6" y="268.8">GND</text>
<text x="10.3" y="285.9">F</text>
<text x="35" y="286.9">1</text>
<text x="85" y="286.9">2</text>
<text x="135" y="286.9">3</text>
<text x="185" y="286.9">4</text>
<text x="235" y="286.9">5</text>
<text x="285" y="286.9">6</text>
<text x="335" y="286.9">7</text>
<text x="385" y="286.9">8</text>
<text x="408.3" y="285.9">F</text>
</g>
</svg>
